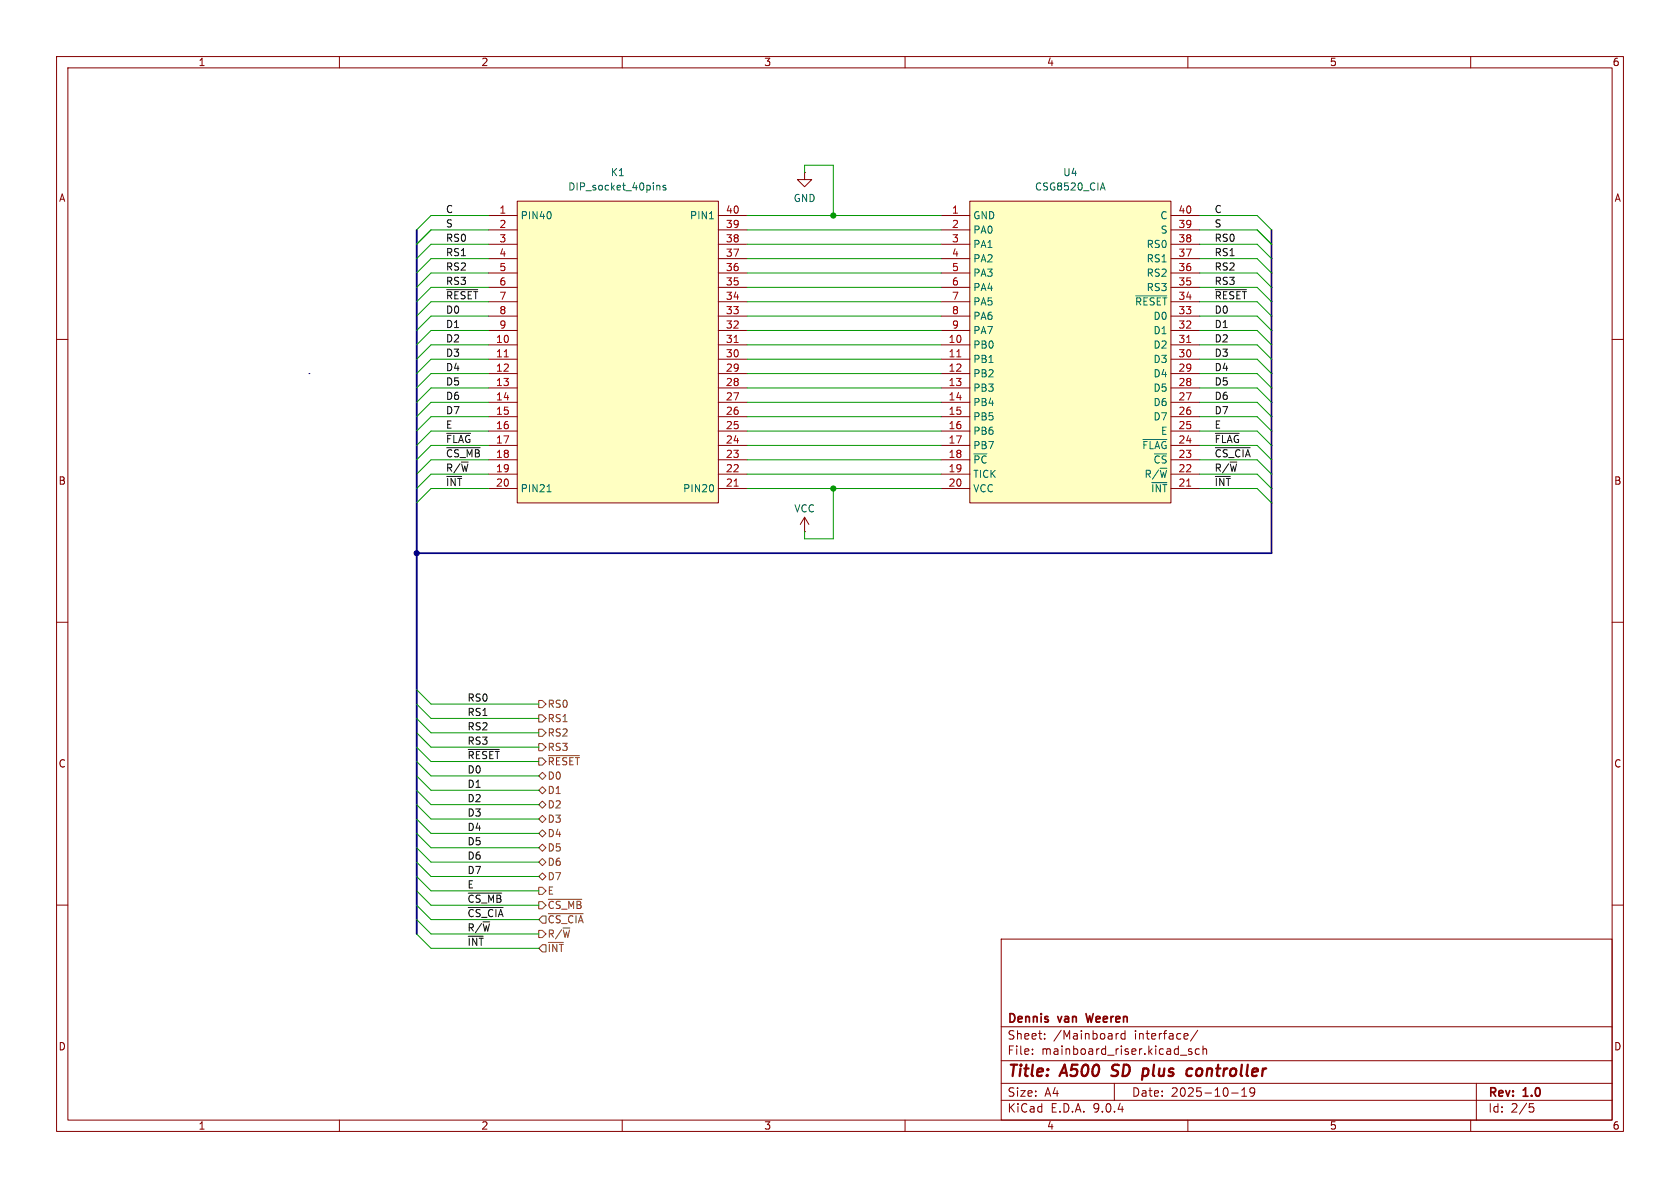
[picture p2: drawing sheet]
<svg xmlns="http://www.w3.org/2000/svg" width="297mm" height="210mm" viewBox="0 0 297 210" stroke-linecap="round" stroke-linejoin="round" font-family="sans-serif">
<g fill="none" stroke="#840000" stroke-width=".18">
<path d="M10 10h277v190h-277zM12 12h273v186h-273zM60 10v2M110 10v2M160 10v2M210 10v2M260 10v2M142.2 30.5v1.3h1.3l-1.3 1.2-1.2-1.2h1.2M142.2 30.5h.1M10 60h2M285 60h2M10 110h2"/>
<path d="M285 110h2M10 160h2M177 166h108v32h-108zM285 160h2M60 198v2M110 198v2M160 198v2M177 194.5h108M177 191.5h108M177 187.5h108M177 181.5h108M182.5 186.3v.1"/>
<path d="M182.5 185.5v.1M184.7 183.6v.1M184.7 182.8v.1M197 191.5v3M197.3 182.7v1M197.7 182.7l-.2 .1-.2 .2M198.9 182.8l-.4-.1-.3 .3v.4l.1 .2h.6M198.9 182.2v1.5M208.7 186.5h1.1M210 182.8v.3l-.7 .1M210 198v2M210.7 185.5l-.4-.1-.2 .2 .1 .2 .5 .2v.3h-.6"/>
<path d="M211.7 182.1l-1.2 2M212 185.5l-.4-.1-.3 .3v.4l.2 .2h.5M212.7 185.5l.2-.1 .3 .1 .1 .9M212.7 184.9v1.5M217.7 193.2h1.2M219.5 193.8h.9M219.5 192.7l.5-.4v1.5M221.8 192.9l-.3 .3h-.3l-.2-.3 .1-.5 .4-.1 .2 .1a.99 .99 0 0 1-.3 1.4h-.3M260 198v2M261 191.5v6.5M270.4 195.1h.7M270.5 195.7h.4l.3 .3-.2 .5-.5 .1"/>
</g>
<path d="M196.5 190.1l.2 .1M196.8 188.4l-.2 .4 .1 .2M202.3 188.9l.6 .1M202.7 190.1l-.5 .1M210.2 188.9l.6 .1M210.6 190.1l-.5 .1M211.5 189.3v.7" fill="none" stroke="#840000" stroke-width=".4"/>
<path d="M192 179.2l.3 1.5" fill="none" stroke="#840000" stroke-width=".3"/>
<path d="M91.4 35.6h35.6v53.3h-35.6z" fill="#ffffc2"/>
<g fill="none" stroke="#840000" stroke-width=".18">
<path d="M86.4 38.1h5M91.4 35.6h35.6v53.3h-35.6zM127 38.1h5.1M86.4 40.6h5M86.4 43.2h5M86.4 45.7h5M86.4 48.3h5M86.4 50.8h5M86.4 53.3h5M86.4 55.9h5M86.4 58.4h5M127 40.6h5.1"/>
<path d="M127 43.2h5.1M127 45.7h5.1M127 48.3h5.1M127 50.8h5.1M127 53.3h5.1M127 55.9h5.1M127 58.4h5.1M86.4 61h5M86.4 63.5h5M86.4 66h5M86.4 68.6h5M86.4 71.1h5"/>
<path d="M86.4 73.7h5M86.4 76.2h5M86.4 78.7h5M127 61h5.1M127 63.5h5.1M127 66h5.1M127 68.6h5.1M127 71.1h5.1M127 73.7h5.1M127 76.2h5.1M127 78.7h5.1M86.4 81.3h5"/>
<path d="M86.4 83.8h5M86.4 86.4h5M127 81.3h5.1M127 83.8h5.1M127 86.4h5.1"/>
</g>
<path d="M97.4 37.7v.7M116.1 32.9l.2-.1h.3l.1 .8M117.7 32.8h-.3l-.2 .1 .1 .2 .4 .1v.3h-.5M125.4 38.7h.7M96.7 86.9h.7M126.1 85.9v.8" fill="none" stroke="#006464" stroke-width=".18"/>
<path d="M89.1 63.1h.8M129.8 60.5h.7M129.8 85.9h.7" fill="none" stroke="#a90000" stroke-width=".18"/>
<path d="M171.4 35.6h35.6v53.3h-35.6z" fill="#ffffc2"/>
<g fill="none" stroke="#840000" stroke-width=".18">
<path d="M166.4 38.1h5M171.4 35.6h35.6v53.3h-35.6zM207 38.1h5.1M166.4 40.6h5M166.4 43.2h5M166.4 45.7h5M166.4 48.3h5M166.4 50.8h5M166.4 53.3h5M166.4 55.9h5M166.4 58.4h5M207 40.6h5.1"/>
<path d="M207 43.2h5.1M207 45.7h5.1M207 48.3h5.1M207 50.8h5.1M207 53.3h5.1M207 55.9h5.1M207 58.4h5.1M166.4 61h5M166.4 63.5h5M166.4 66h5M166.4 68.6h5M166.4 71.1h5"/>
<path d="M166.4 73.7h5M166.4 76.2h5M166.4 78.7h5M207 61h5.1M207 63.5h5.1M207 66h5.1M207 68.6h5.1M207 71.1h5.1M207 73.7h5.1M207 76.2h5.1M207 78.7h5.1M142.2 94h.1"/>
<path d="M142.2 91.4l-.7 1.3M142.2 91.4l.8 1.3M142.2 91.4v2.6M166.4 81.3h5M166.4 83.8h5M166.4 86.4h5M207 81.3h5.1M207 83.8h5.1M207 86.4h5.1"/>
</g>
<path d="M169.2 63.1h.7M209.8 60.5h.7M209.8 85.9h.7" fill="none" stroke="#a90000" stroke-width=".18"/>
<path d="M194.6 33.2h.6M194.9 32.3l.5 1.3M200.8 52.3h5.5M202.1 77.7h4.2" fill="none" stroke="#006464" stroke-width=".18"/>
<g fill="none" stroke="#725600" stroke-width=".18">
<path d="M95.2 123.8h.7l.6 .7-.6 .6h-.7zM95.2 126.4h.7l.6 .6-.6 .6h-.7zM95.2 139.7l.7-.6 .6 .6-.6 .6zM95.2 128.9h.7l.6 .6-.6 .7h-.7zM95.2 134h.7l.6 .6-.6 .7h-.7zM95.2 137.2l.7-.7 .6 .7-.6 .6zM95.2 131.4h.7l.6 .7-.6 .6h-.7zM96.9 133.6h5.5M95.2 154.9l.7-.6 .6 .6-.6 .7zM95.2 152.4l.7-.6 .6 .6-.6 .6zM95.2 147.3l.7-.6 .6 .6-.6 .7zM95.2 144.8l.7-.7 .6 .7-.6 .6z"/>
<path d="M95.2 156.8h.7l.6 .7-.6 .6h-.7zM95.2 159.4h.7l.6 .6-.6 .7h-.7zM95.9 149.2l.6 .7-.6 .6-.7-.6zM95.9 141.6l.6 .6-.6 .7-.7-.7zM96.9 159h6M95.2 164.5h.7l.6 .6-.6 .6h-.7zM95.9 167h.6v1.3h-.6l-.7-.7zM95.9 161.9h.6v1.3h-.6l-.7-.6zM96.9 161.5h6.2"/>
</g>
<path d="M79 51.2h5.5M214.9 51.2h5.4M79 79.1h5.9M79 76.6h4.2M214.9 79.1h6.1M214.9 76.6h4.2M82.8 132.5h5.5M82.8 157.9h5.9M82.8 160.4h6.1" fill="none" stroke="#0f0f0f" stroke-width=".18"/>
<path d="M73.7 40.6v124.5M224.8 40.6v57.2h-151.1" fill="none" stroke="#000084" stroke-width=".3"/>
<g fill="none" stroke="#009600" stroke-width=".18">
<path d="M86.4 38.1h-10.2l-2.5 2.5M132.1 38.1h34.3M142.2 30.5v-1.3h5.1v8.9M212.1 38.1h10.1l2.6 2.5M86.4 40.6h-10.2l-2.5 2.6M86.4 45.7h-10.2l-2.5 2.6M86.4 43.2h-10.2l-2.5 2.5M86.4 58.4h-10.2l-2.5 2.6M86.4 50.8h-10.2l-2.5 2.5M86.4 53.3h-10.2l-2.5 2.6M86.4 55.9h-10.2l-2.5 2.5M86.4 48.3h-10.2l-2.5 2.5"/>
<path d="M132.1 40.6h34.3M132.1 45.7h34.3M132.1 43.2h34.3M132.1 58.4h34.3M132.1 50.8h34.3M132.1 53.3h34.3M132.1 55.9h34.3M132.1 48.3h34.3M212.1 40.6h10.1l2.6 2.6M212.1 45.7h10.1l2.6 2.6M212.1 43.2h10.1l2.6 2.5M212.1 58.4h10.1l2.6 2.6"/>
<path d="M212.1 50.8h10.1l2.6 2.5M212.1 53.3h10.1l2.6 2.6M212.1 55.9h10.1l2.6 2.5M212.1 48.3h10.1l2.6 2.5M86.4 76.2h-10.2l-2.5 2.5M86.4 73.7h-10.2l-2.5 2.5M86.4 78.7h-10.2l-2.5 2.6M86.4 68.6h-10.2l-2.5 2.5M86.4 61h-10.2l-2.5 2.5M86.4 71.1h-10.2l-2.5 2.6M86.4 63.5h-10.2l-2.5 2.5M86.4 66h-10.2l-2.5 2.6"/>
<path d="M132.1 76.2h34.3M132.1 73.7h34.3M132.1 78.7h34.3M132.1 68.6h34.3M132.1 61h34.3M132.1 71.1h34.3M132.1 63.5h34.3M132.1 66h34.3M212.1 76.2h10.1l2.6 2.5M212.1 73.7h10.1l2.6 2.5M212.1 78.7h10.1l2.6 2.6M212.1 68.6h10.1l2.6 2.5"/>
<path d="M212.1 61h10.1l2.6 2.5M212.1 71.1h10.1l2.6 2.6M212.1 63.5h10.1l2.6 2.5M212.1 66h10.1l2.6 2.6M86.4 86.4h-10.2l-2.5 2.5M86.4 81.3h-10.2l-2.5 2.5M86.4 83.8h-10.2l-2.5 2.6M132.1 86.4h34.3M132.1 81.3h34.3M132.1 83.8h34.3M147.3 86.4v8.9h-5.1v-1.3M212.1 86.4h10.1l2.6 2.5"/>
<path d="M212.1 81.3h10.1l2.6 2.5M212.1 83.8h10.1l2.6 2.6M73.7 134.6l2.5 2.6h19M73.7 129.5l2.5 2.6h19M73.7 137.2l2.5 2.5h19M73.7 132.1l2.5 2.5h19M73.7 124.5l2.5 2.5h19M73.7 127l2.5 2.5h19M73.7 121.9l2.5 2.6h19M73.7 139.7l2.5 2.5h19M73.7 142.2l2.5 2.6h19M73.7 154.9l2.5 2.6h19"/>
<path d="M73.7 152.4l2.5 2.5h19M73.7 157.5l2.5 2.5h19M73.7 149.9l2.5 2.5h19M73.7 147.3l2.5 2.6h19M73.7 144.8l2.5 2.5h19M73.7 162.6l2.5 2.5h19M73.7 160l2.5 2.6h19M73.7 165.1l2.5 2.5h19"/>
</g>
<path d="M54.6 66h.1" fill="none" stroke="#0000c2" stroke-width=".18"/>
<g fill="#009600" stroke="#009600" stroke-width=".18">
<circle cx="147.3" cy="38.1" r=".46"/>
<circle cx="147.3" cy="86.4" r=".46"/>
</g>
<circle cx="73.7" cy="97.8" r=".46" fill="#000084" stroke="#000084" stroke-width=".18"/>
<g font-size="2.8" fill="#840000">
<text x="178" y="190.9">Title:</text>
<text x="187.7" y="190.9">A500</text>
<text x="197.4" y="190.9">SD</text>
<text x="203.6" y="190.9">plus</text>
<text x="212.2" y="190.9">controller</text>
</g>
<g font-size="2.1" fill="#840000">
<text x="178" y="184">Sheet:</text>
<text x="178" y="181.2">Dennis</text>
<text x="186.2" y="184">/Mainboard</text>
<text x="187.2" y="181.2">van</text>
<text x="192.8" y="181.2">Weeren</text>
<text x="200.6" y="184">interface/</text>
<text x="178" y="186.7">File:</text>
<text x="184.1" y="186.7">mainboard_riser.kicad_sch</text>
<text x="178" y="196.9">KiCad</text>
<text x="178" y="194.1">Size:</text>
<text x="184.7" y="194.1">A4</text>
<text x="185.7" y="196.9">E.D.A.</text>
<text x="193.3" y="196.9">9.0.4</text>
<text x="200" y="194.1">Date:</text>
<text x="207" y="194.1">2025-10-19</text>
<text x="263" y="194.3">Rev:</text>
<text x="263" y="196.9">Id:</text>
<text x="267.1" y="196.9">2/5</text>
<text x="269.4" y="194.3">1.0</text>
</g>
<g font-size="1.8" fill="#840000">
<text x="35" y="11.9">1</text>
<text x="85" y="11.9">2</text>
<text x="135" y="11.9">3</text>
<text x="185" y="11.9">4</text>
<text x="235" y="11.9">5</text>
<text x="285" y="11.9">6</text>
<text x="10.3" y="35.9">A</text>
<text x="285.3" y="35.9">A</text>
<text x="10.3" y="85.9">B</text>
<text x="285.3" y="85.9">B</text>
<text x="10.3" y="135.9">C</text>
<text x="285.3" y="135.9">C</text>
<text x="10.3" y="185.9">D</text>
<text x="285.3" y="185.9">D</text>
<text x="35" y="199.9">1</text>
<text x="85" y="199.9">2</text>
<text x="135" y="199.9">3</text>
<text x="185" y="199.9">4</text>
<text x="235" y="199.9">5</text>
<text x="285" y="199.9">6</text>
</g>
<g font-size="1.8" fill="#006464">
<text x="100.3" y="33.9">DIP_socket_40pins</text>
<text x="107.9" y="31.3">K1</text>
<text x="140.2" y="35.9">GND</text>
<text x="182.9" y="33.9">CSG8520_CIA</text>
<text x="187.9" y="31.3">U4</text>
<text x="91.9" y="39">PIN40</text>
<text x="121.9" y="39">PIN1</text>
<text x="172" y="39">GND</text>
<text x="172" y="41.5">PA0</text>
<text x="205" y="39">C</text>
<text x="205.1" y="41.5">S</text>
<text x="172" y="44">PA1</text>
<text x="172" y="46.6">PA2</text>
<text x="202.6" y="44">RS0</text>
<text x="202.6" y="46.6">RS1</text>
<text x="172" y="49.1">PA3</text>
<text x="172" y="51.7">PA4</text>
<text x="202.6" y="49.1">RS2</text>
<text x="202.6" y="51.7">RS3</text>
<text x="172" y="54.2">PA5</text>
<text x="172" y="56.7">PA6</text>
<text x="172" y="59.3">PA7</text>
<text x="200.6" y="54.2">~{RESET}</text>
<text x="203.8" y="56.7">D0</text>
<text x="203.8" y="59.3">D1</text>
<text x="172" y="61.8">PB0</text>
<text x="172" y="64.4">PB1</text>
<text x="203.8" y="61.8">D2</text>
<text x="203.8" y="64.4">D3</text>
<text x="172" y="66.9">PB2</text>
<text x="172" y="69.4">PB3</text>
<text x="172" y="72">PB4</text>
<text x="203.8" y="66.9">D4</text>
<text x="203.8" y="69.4">D5</text>
<text x="203.8" y="72">D6</text>
<text x="172" y="74.5">PB5</text>
<text x="172" y="77.1">PB6</text>
<text x="203.8" y="74.5">D7</text>
<text x="205.1" y="77.1">E</text>
<text x="172" y="79.6">PB7</text>
<text x="172" y="82.1">~{PC}</text>
<text x="201.8" y="79.6">~{FLAG}</text>
<text x="203.8" y="82.1">~{CS}</text>
<text x="91.9" y="87.2">PIN21</text>
<text x="120.7" y="87.2">PIN20</text>
<text x="172" y="84.7">TICK</text>
<text x="172" y="87.2">VCC</text>
<text x="202.2" y="84.7">R/~{W}</text>
<text x="203.4" y="87.2">~{INT}</text>
<text x="140.3" y="90.8">VCC</text>
</g>
<g font-size="1.8" fill="#0f0f0f">
<text x="78.7" y="40.3">S</text>
<text x="78.7" y="37.8">C</text>
<text x="214.6" y="37.8">C</text>
<text x="214.6" y="40.3">S</text>
<text x="78.7" y="47.9">RS2</text>
<text x="78.7" y="42.8">RS0</text>
<text x="78.7" y="45.4">RS1</text>
<text x="214.6" y="47.9">RS2</text>
<text x="214.6" y="45.4">RS1</text>
<text x="214.6" y="42.8">RS0</text>
<text x="78.7" y="50.5">RS3</text>
<text x="78.7" y="53">~{RESET}</text>
<text x="214.6" y="50.5">RS3</text>
<text x="214.6" y="53">~{RESET}</text>
<text x="78.7" y="55.5">D0</text>
<text x="78.7" y="58.1">D1</text>
<text x="214.6" y="58.1">D1</text>
<text x="214.6" y="55.5">D0</text>
<text x="78.7" y="65.7">D4</text>
<text x="78.7" y="60.6">D2</text>
<text x="78.7" y="63.2">D3</text>
<text x="214.6" y="60.6">D2</text>
<text x="214.6" y="63.2">D3</text>
<text x="214.6" y="65.7">D4</text>
<text x="78.7" y="70.8">D6</text>
<text x="78.7" y="68.2">D5</text>
<text x="214.6" y="68.2">D5</text>
<text x="214.6" y="70.8">D6</text>
<text x="78.7" y="73.3">D7</text>
<text x="78.7" y="75.9">E</text>
<text x="214.6" y="73.3">D7</text>
<text x="214.6" y="75.9">E</text>
<text x="78.7" y="80.9">~{CS_MB} 18</text>
<text x="78.7" y="83.5">R/~{W}</text>
<text x="78.7" y="78.4">~{FLAG}</text>
<text x="214.6" y="80.9">~{CS_CIA}</text>
<text x="214.6" y="83.5">R/~{W}</text>
<text x="214.6" y="78.4">~{FLAG}</text>
<text x="78.7" y="86">~{INT}</text>
<text x="214.6" y="86">~{INT}</text>
<text x="82.5" y="124.1">RS0</text>
<text x="82.5" y="129.2">RS2</text>
<text x="82.5" y="126.7">RS1</text>
<text x="82.5" y="131.7">RS3</text>
<text x="82.5" y="136.8">D0</text>
<text x="82.5" y="134.3">~{RESET}</text>
<text x="82.5" y="139.4">D1</text>
<text x="82.5" y="141.9">D2</text>
<text x="82.5" y="144.4">D3</text>
<text x="82.5" y="149.5">D5</text>
<text x="82.5" y="147">D4</text>
<text x="82.5" y="154.6">D7</text>
<text x="82.5" y="152.1">D6</text>
<text x="82.5" y="157.1">E</text>
<text x="82.5" y="159.7">~{CS_MB}</text>
<text x="82.5" y="167.3">~{INT}</text>
<text x="82.5" y="164.8">R/~{W}</text>
<text x="82.5" y="162.2">~{CS_CIA}</text>
</g>
<g font-size="1.8" fill="#a90000">
<text x="88.2" y="37.8">1</text>
<text x="88.2" y="40.4">2</text>
<text x="128.2" y="37.8">40</text>
<text x="128.2" y="40.4">39</text>
<text x="168.2" y="37.8">1</text>
<text x="168.2" y="40.4">2</text>
<text x="208.2" y="37.8">40</text>
<text x="208.2" y="40.4">39</text>
<text x="88.2" y="42.9">3</text>
<text x="88.2" y="45.5">4</text>
<text x="128.2" y="42.9">38</text>
<text x="128.2" y="45.5">37</text>
<text x="168.2" y="42.9">3</text>
<text x="168.2" y="45.5">4</text>
<text x="208.2" y="42.9">38</text>
<text x="208.2" y="45.5">37</text>
<text x="88.2" y="48">5</text>
<text x="88.2" y="50.5">6</text>
<text x="88.2" y="53.1">7</text>
<text x="128.2" y="48">36</text>
<text x="128.2" y="50.5">35</text>
<text x="128.2" y="53.1">34</text>
<text x="168.2" y="48">5</text>
<text x="168.2" y="50.5">6</text>
<text x="168.2" y="53.1">7</text>
<text x="208.2" y="48">36</text>
<text x="208.2" y="50.5">35</text>
<text x="208.2" y="53.1">34</text>
<text x="88.2" y="55.6">8</text>
<text x="88.2" y="58.2">9</text>
<text x="128.2" y="55.6">33</text>
<text x="128.2" y="58.2">32</text>
<text x="168.2" y="55.6">8</text>
<text x="168.2" y="58.2">9</text>
<text x="208.2" y="55.6">33</text>
<text x="208.2" y="58.2">32</text>
<text x="87.6" y="60.7">10</text>
<text x="87.6" y="63.2">11</text>
<text x="87.6" y="65.8">12</text>
<text x="128.2" y="60.7">31</text>
<text x="128.2" y="63.2">30</text>
<text x="128.2" y="65.8">29</text>
<text x="167.6" y="60.7">10</text>
<text x="167.6" y="63.2">11</text>
<text x="167.6" y="65.8">12</text>
<text x="208.2" y="60.7">31</text>
<text x="208.2" y="63.2">30</text>
<text x="208.2" y="65.8">29</text>
<text x="87.6" y="68.3">13</text>
<text x="87.6" y="70.9">14</text>
<text x="128.2" y="68.3">28</text>
<text x="128.2" y="70.9">27</text>
<text x="167.6" y="68.3">13</text>
<text x="167.6" y="70.9">14</text>
<text x="208.2" y="68.3">28</text>
<text x="208.2" y="70.9">27</text>
<text x="87.6" y="73.4">15</text>
<text x="87.6" y="75.9">16</text>
<text x="128.2" y="73.4">26</text>
<text x="128.2" y="75.9">25</text>
<text x="167.6" y="73.4">15</text>
<text x="167.6" y="75.9">16</text>
<text x="208.2" y="73.4">26</text>
<text x="208.2" y="75.9">25</text>
<text x="87.6" y="78.5">17</text>
<text x="87.6" y="83.6">19</text>
<text x="128.2" y="78.5">24</text>
<text x="128.2" y="81">23</text>
<text x="128.2" y="83.6">22</text>
<text x="167.6" y="78.5">17</text>
<text x="167.6" y="81">18</text>
<text x="167.6" y="83.6">19</text>
<text x="208.2" y="78.5">24</text>
<text x="208.2" y="81">23</text>
<text x="208.2" y="83.6">22</text>
<text x="87.6" y="86.1">20</text>
<text x="128.2" y="86.1">21</text>
<text x="167.6" y="86.1">20</text>
<text x="208.2" y="86.1">21</text>
</g>
<g font-size="1.8" fill="#725600">
<text x="96.7" y="125.3">RS0</text>
<text x="96.7" y="127.9">RS1</text>
<text x="96.7" y="130.4">RS2</text>
<text x="96.7" y="135.5">~{RESET}</text>
<text x="96.7" y="132.9">RS3</text>
<text x="96.7" y="140.6">D1</text>
<text x="96.7" y="143.1">D2</text>
<text x="96.7" y="138">D0</text>
<text x="96.7" y="148.2">D4</text>
<text x="96.7" y="145.6">D3</text>
<text x="96.7" y="150.7">D5</text>
<text x="96.7" y="155.8">D7</text>
<text x="96.7" y="153.3">D6</text>
<text x="96.7" y="158.3">E</text>
<text x="96.7" y="160.9">~{CS_MB}</text>
<text x="96.7" y="163.4">~{CS_CIA}</text>
<text x="96.7" y="166">R/~{W}</text>
<text x="96.7" y="168.5">~{INT}</text>
</g>
</svg>
